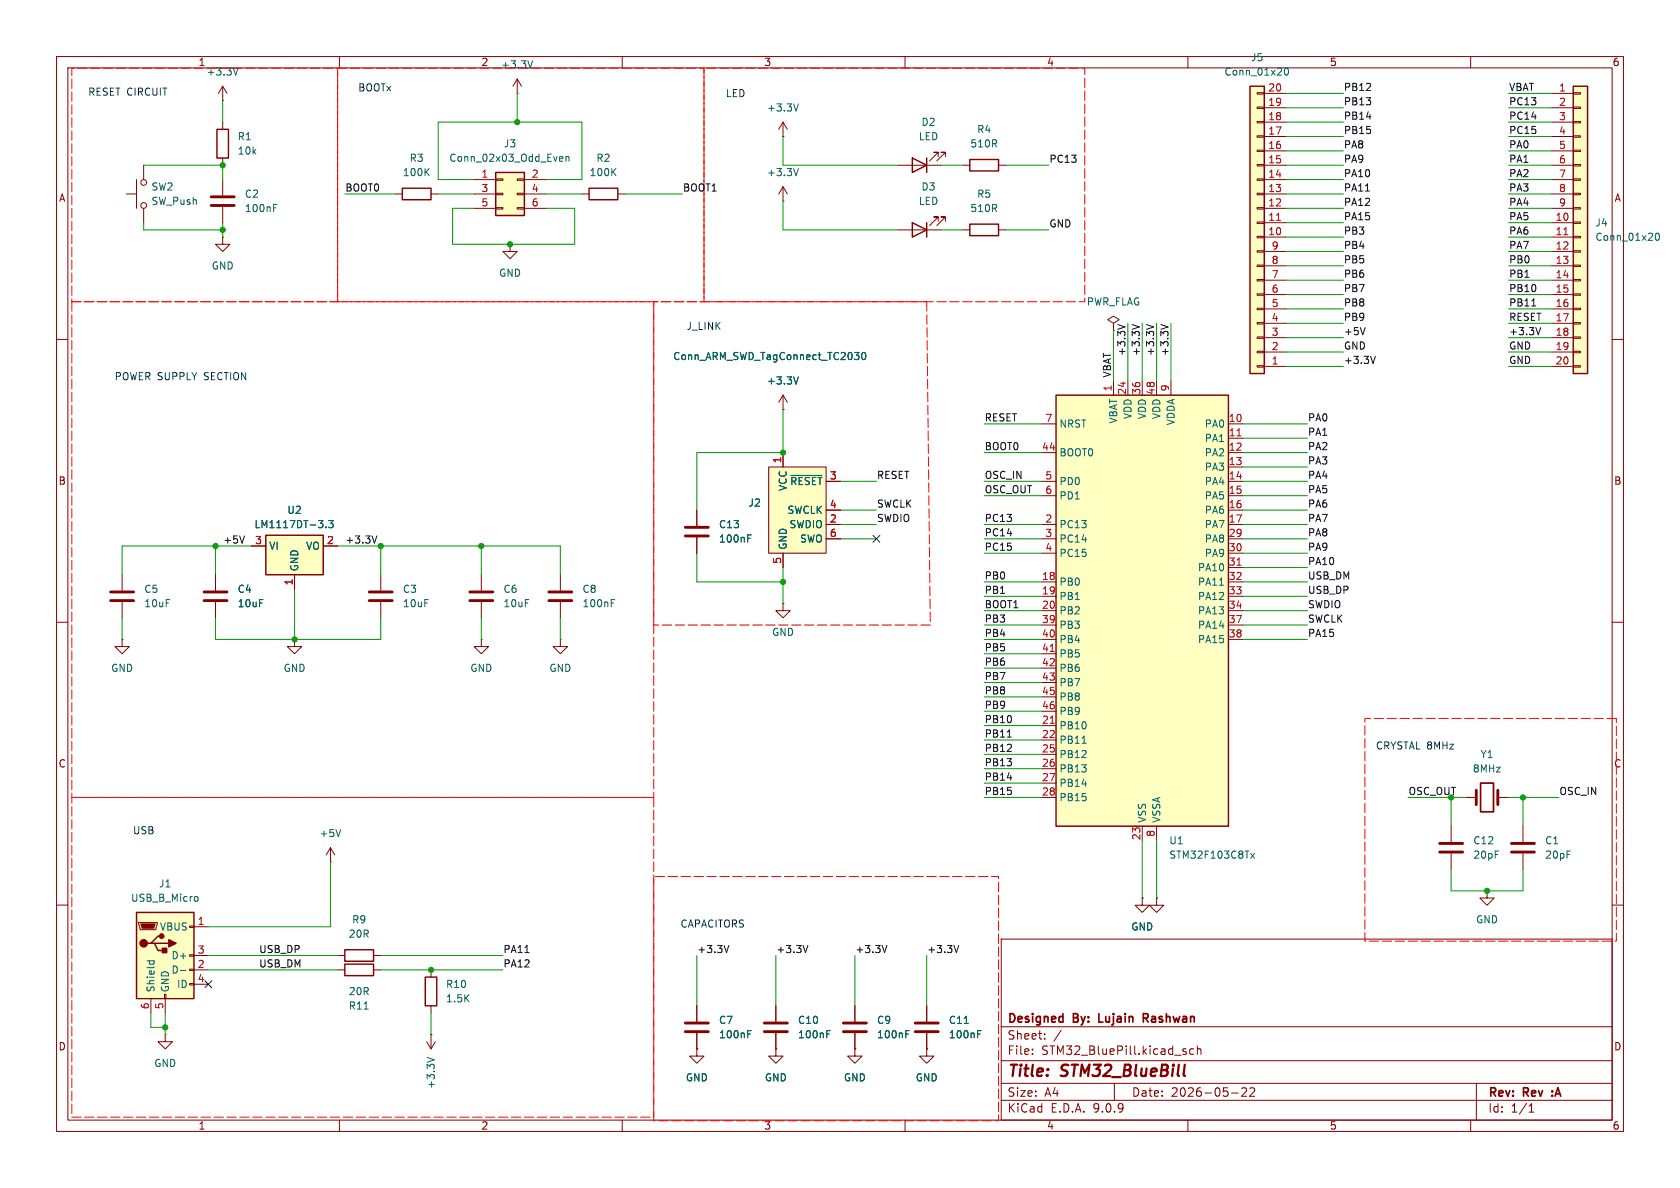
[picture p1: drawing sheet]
<svg xmlns="http://www.w3.org/2000/svg" width="297mm" height="210mm" viewBox="0 0 297 210" stroke-linecap="round" stroke-linejoin="round" font-family="sans-serif">
<g fill="none" stroke="#840000" stroke-width=".18">
<path d="M10 10h277v190h-277zM12 12h273v186h-273zM60 10v2M110 10v2M160 10v2M210 10v2M260 10v2M196.8 57.2l1.1-.7-1.1-.6-1 .6 1 .7v1.2M196.8 58.4h.1M10 60h2M285 60h2M10 110h2"/>
<path d="M285 110h2M10 160h2M177 166h108v32h-108zM285 160h2M60 198v2M110 198v2M160 198v2M177 194.5h108M177 191.5h108M177 187.5h108M177 181.5h108M182.5 186.3v.1"/>
<path d="M182.5 185.5v.1M184.7 183.6v.1M184.7 182.8v.1M187.6 182.1l-1.3 2M197 191.5v3M209.3 185.9l.4 .1v.2l-.2 .2h-.3M209.3 185.4l.4 .1M210 198v2M211 185.5l-.4-.1-.3 .3v.4l.2 .2h.5M211.7 185.5l.2-.1 .3 .1 .1 .9M211.7 184.9v1.5M217.7 193.2h1.2"/>
<path d="M219.5 192.4l.6-.1 .2 .1 .1 .3-.9 1.1h.9M221 192.4l.5-.1 .2 .1 .1 .3-.9 1.1h.9M260 198v2M261 191.5v6.5M270.3 196.6h.9M270.3 195.5l.4-.4v1.5"/>
</g>
<path d="M194.3 179.2v1.5h.7M202.5 180l.5 .7M202.8 179.3l-.7-.1v1.5M202.8 179.9l-.7 .1M274.4 193.6v.2M274.4 192.9v.1" fill="none" stroke="#840000" stroke-width=".3"/>
<path d="M47 94.6h10.1v7h-10.1z" fill="#ffffc2"/>
<path d="M47 94.6h10.1v7h-10.1z" fill="none" stroke="#840000" stroke-width=".25"/>
<g fill="none" stroke="#840000" stroke-width=".18">
<path d="M44.4 96.5h2.6M57.1 96.5h2.6M52.1 101.6v2.5M99.1 101.6v2.8M99.1 106.4v2.8M201.9 158.8v1.2h1.3l-1.3 1.3-1.2-1.3h1.2M201.9 158.8h.1M204.5 158.8v1.2h1.2l-1.2 1.3-1.3-1.3h1.3M204.5 158.8h.1M29.2 182.9v1.3h1.3l-1.3 1.2-1.3-1.2h1.3M29.2 182.9h.1M75.4 184.2l.8 1.2"/>
<path d="M76.2 182.9h.1M76.2 182.9v2.5M77 184.2l-.8 1.2"/>
</g>
<path d="M57.6 93.2v.1M58.1 92h.8l-.4 .5 .3 .1v.6l-.1 .1-.6-.1M108.1 106.6h.4M108.1 106h.6M75.5 186.9l1.3 .4" fill="none" stroke="#006464" stroke-width=".18"/>
<path d="M97 104.6h4.1M97 106.2h4.1" fill="none" stroke="#840000" stroke-width=".51"/>
<path d="M24.1 161.3h10.2v15.2h-10.2z" fill="#ffffc2"/>
<path d="M24.1 161.3h10.2v15.2h-10.2zM26.7 166.8h.6l.6 1.2h1.3M27.3 166.8h2.5M28.6 165.5h-.7l-1.2 1.3h-.7" fill="none" stroke="#840000" stroke-width=".25"/>
<g fill="none" stroke="#840000" stroke-width=".18">
<path d="M39.4 17.8h.1M39.4 15.2v2.6M39.4 15.2l-.8 1.3M39.4 15.2l.7 1.3M22.4 34.3h1.7M24.1 31.8v5M25.4 29.2v2.6M25.4 36.8v2.6M39.4 31.8v2.7M39.4 36.6v2.8M39.4 41.9v1.3h1.2l-1.2 1.3-1.3-1.3h1.3M39.4 41.9h.1"/>
<path d="M256.5 146.1v2.7M256.5 150.9v2.8M259.1 141h1.9M262.9 157.5v1.3h1.3l-1.3 1.2-1.3-1.2h1.3M262.9 157.5h.1M264.8 141h1.9M269.2 146.1v2.7M269.2 150.9v2.8M24.5 163.1h3.3v.2l-.2 1h-2.8zM26.7 176.5v2.6M29.1 175.8h.2v.7h-.2zM29.2 176.5v2.6"/>
<path d="M33.5 163.7h.8v.3h-.8zM33.5 168.8h.8v.2h-.8zM33.5 171.3h.8v.3h-.8zM33.5 173.9h.8v.2h-.8zM34.3 163.8h2.5M34.3 168.9h2.5M34.3 171.5h2.5M34.3 174h2.5"/>
<circle cx="25.4" cy="36.3" r=".51"/>
<circle cx="25.4" cy="32.3" r=".51"/>
</g>
<path d="M24.9 163.3h2.5l-.2 .8h-2.1z" fill="#840000" stroke="#840000" stroke-width=".18"/>
<g fill="#840000" stroke="#840000" stroke-width=".25">
<path d="M28.7 167.6h.8v.8h-.8z"/>
<path d="M29.8 166.1l1.3 .7-1.3 .6z"/>
<circle cx="25.4" cy="166.8" r=".63"/>
<circle cx="28.6" cy="165.5" r=".38"/>
</g>
<path d="M42.1 12l-.4 1.3M48.4 36.7h.4M48.4 36.1h.6M34.6 158.5h.3l.1 .2v.5l-.4 .1M26 169.9h1.2M26.5 169.9l-.1 .3M27.2 169.9v.3M31.9 171.5h1" fill="none" stroke="#006464" stroke-width=".18"/>
<path d="M37.3 34.8h4.1M37.3 36.3h4.1M261 139.7v2.5M264.8 139.7v2.5M254.5 149.1h4.1M254.5 150.6h4.1M267.2 149.1h4.1M267.2 150.6h4.1" fill="none" stroke="#840000" stroke-width=".51"/>
<path d="M261.7 138.4h2.3v5.1h-2.3z" fill="none" stroke="#840000" stroke-width=".3"/>
<path d="M221 15.2h2.5v50.8h-2.5z" fill="#ffffc2"/>
<path d="M221 15.2h2.5v50.8h-2.5z" fill="none" stroke="#840000" stroke-width=".25"/>
<g fill="none" stroke="#840000" stroke-width=".18">
<path d="M222.2 18.9h1.3v.3h-1.3zM222.2 16.4h1.3v.2h-1.3zM223.5 19.1h3.8M223.5 16.5h3.8M222.2 39.2h1.3v.3h-1.3zM222.2 36.7h1.3v.3h-1.3zM222.2 34.2h1.3v.2h-1.3zM222.2 31.6h1.3v.3h-1.3zM222.2 29.1h1.3v.2h-1.3zM222.2 26.5h1.3v.3h-1.3zM222.2 24h1.3v.3h-1.3zM222.2 21.5h1.3v.2h-1.3z"/>
<path d="M223.5 39.4h3.8M223.5 36.8h3.8M223.5 34.3h3.8M223.5 31.8h3.8M223.5 29.2h3.8M223.5 26.7h3.8M223.5 24.1h3.8M223.5 21.6h3.8M222.2 59.6h1.3v.2h-1.3zM222.2 57h1.3v.3h-1.3zM222.2 54.5h1.3v.2h-1.3zM222.2 51.9h1.3v.3h-1.3z"/>
<path d="M222.2 49.4h1.3v.3h-1.3zM222.2 46.9h1.3v.2h-1.3zM222.2 44.3h1.3v.3h-1.3zM222.2 41.8h1.3v.2h-1.3zM223.5 59.7h3.8M223.5 57.2h3.8M223.5 54.6h3.8M223.5 52.1h3.8M223.5 49.5h3.8M223.5 47h3.8M223.5 44.5h3.8M223.5 41.9h3.8"/>
<path d="M222.2 64.6h1.3v.3h-1.3zM222.2 62.1h1.3v.3h-1.3zM223.5 64.8h3.8M223.5 62.2h3.8"/>
</g>
<path d="M225.7 39h.7" fill="none" stroke="#a90000" stroke-width=".18"/>
<path d="M227.2 12.1l.2-.1a.68 .68 0 0 1 .4 .6 .68 .68 0 0 1-.4 .7l-.2-.1-.1-.4z" fill="none" stroke="#006464" stroke-width=".18"/>
<path d="M135.9 82.6h10.1v15.2h-10.1z" fill="#ffffc2"/>
<g fill="none" stroke="#840000" stroke-width=".18">
<path d="M69.8 34.3h1.3M76.2 34.3h1.3M138.4 72.4h.1M138.4 69.9v2.5M138.4 69.9l-.7 1.2M138.4 69.9l.8 1.2M123.2 90.2v2.8M123.2 95v2.8M135.9 82.6h10.1v15.2h-10.1zM138.4 80v2.6M138.4 97.8v2.5M146 85.1h2.6"/>
<path d="M146 90.2h2.6M146 92.7h2.6M146 95.3h2.6M138.4 106.7v1.3h1.3l-1.3 1.2-1.2-1.2h1.2M138.4 106.7h.1M151.1 177.8v2.8M163.8 177.8v2.8M137.2 185.4v1.3h1.2l-1.2 1.3-1.3-1.3h1.3M137.2 185.4h.1M151.1 185.4v1.3h1.3l-1.3 1.3-1.2-1.3h1.2M151.1 185.4h.1M151.1 182.6v2.8"/>
<path d="M163.8 185.4v1.3h1.3l-1.3 1.3-1.2-1.3h1.2M163.8 185.4h.1M163.8 182.6v2.8"/>
</g>
<g fill="none" stroke="#006464" stroke-width=".18">
<path d="M75.3 30.3l.6 .8M75.9 29.8l-.8 .7M141.2 66.6l-.5 1.3M151.1 62.3h.8l-.5 .5 .4 .1 .1 .4-.3 .3h-.4M152.5 62.4l.1-.1a.68 .68 0 0 1 .5 .6 .68 .68 0 0 1-.5 .7 .84 .84 0 0 1-.1-1.2zM132.2 95.2h.4M132.2 94.6h.6M139.8 84h5.5M160.1 182.8h.5M160.1 182.2h.6M170.5 180.9h.7M172.8 182.8h.5"/>
<path d="M172.8 182.2h.6"/>
</g>
<path d="M121.2 93.2h4M121.2 94.7h4M149.1 180.8h4.1M149.1 182.4h4.1M161.8 180.8h4.1M161.8 182.4h4.1" fill="none" stroke="#840000" stroke-width=".51"/>
<path d="M71.1 33.3h5.1v2h-5.1z" fill="none" stroke="#840000" stroke-width=".25"/>
<path d="M186.7 69.9h30.5v76.2h-30.5z" fill="#ffffc2"/>
<path d="M38.4 22.9h2v5h-2zM186.7 69.9h30.5v76.2h-30.5z" fill="none" stroke="#840000" stroke-width=".25"/>
<g fill="none" stroke="#840000" stroke-width=".18">
<path d="M91.4 16.5h.1M91.4 14l-.7 1.2M91.4 14l.8 1.2M91.4 14v2.5M39.4 21.6v1.3M39.4 27.9v1.3M184.1 74.9h2.6M196.8 67.3v2.6M199.4 67.3v2.6M201.9 67.3v2.6M204.5 67.3v2.6M207 67.3v2.6"/>
<path d="M217.2 74.9h2.5M217.2 77.5h2.5M184.1 80h2.6M184.1 85.1h2.6M184.1 87.6h2.6M184.1 92.7h2.6M184.1 95.3h2.6M184.1 97.8h2.6M217.2 80h2.5M217.2 85.1h2.5M217.2 87.6h2.5M217.2 92.7h2.5"/>
<path d="M217.2 95.3h2.5M217.2 97.8h2.5M217.2 82.6h2.5M217.2 90.2h2.5M184.1 102.9h2.6M184.1 105.4h2.6M184.1 108h2.6M184.1 110.5h2.6M184.1 113h2.6M184.1 115.6h2.6M184.1 118.1h2.6M217.2 102.9h2.5"/>
<path d="M217.2 105.4h2.5M217.2 108h2.5M217.2 110.5h2.5M217.2 113h2.5M217.2 100.3h2.5M184.1 120.7h2.6M184.1 123.2h2.6M184.1 125.7h2.6M184.1 128.3h2.6M184.1 130.8h2.6M184.1 133.4h2.6M184.1 135.9h2.6"/>
<path d="M184.1 138.4h2.6M184.1 141h2.6M201.9 146.1v2.5M204.5 146.1v2.5M123.2 177.8v2.8M137.2 177.8v2.8M123.2 182.6v2.8M137.2 182.6v2.8"/>
</g>
<path d="M218.7 77.1h.7M218.7 99.9h.7M185.7 115.2h.7M185.7 127.9h.7" fill="none" stroke="#a90000" stroke-width=".18"/>
<path d="M94.2 10.7l-.5 1.3M215.6 103.4h.7M191.3 131.4h.7M221.1 150.9l.7 .8M221.8 150.9l-.7 .8M132.2 182.8h.4M132.2 182.2h.6M146.2 182.8h.4M146.2 182.2h.6" fill="none" stroke="#006464" stroke-width=".18"/>
<path d="M121.2 180.8h4M121.2 182.4h4M135.1 180.8h4.1M135.1 182.4h4.1" fill="none" stroke="#840000" stroke-width=".51"/>
<path d="M87.6 30.5h5.1v7.6h-5.1z" fill="#ffffc2"/>
<path d="M87.6 30.5h5.1v7.6h-5.1zM104.1 33.3h5.1v2h-5.1zM161.3 39.4l2.5 1.2-2.5 1.3zM161.3 27.9l2.5 1.3-2.5 1.3zM163.8 27.9v2.6M163.8 39.4v2.5M171.4 39.6h5.1v2.1h-5.1zM171.4 28.2h5.1v2h-5.1zM75.2 172.7h2v5.1h-2z" fill="none" stroke="#840000" stroke-width=".25"/>
<g fill="none" stroke="#840000" stroke-width=".18">
<path d="M83.8 31.8h3.8M83.8 34.3h3.8M83.8 36.8h3.8M87.6 31.6h1.3v.3h-1.3zM87.6 34.2h1.3v.2h-1.3zM87.6 36.7h1.3v.3h-1.3zM91.4 31.6h1.3v.3h-1.3zM91.4 34.2h1.3v.2h-1.3zM91.4 36.7h1.3v.3h-1.3zM92.7 31.8h3.8M92.7 34.3h3.8M92.7 36.8h3.8"/>
<path d="M102.9 34.3h1.2M109.2 34.3h1.3M138.4 24.1h.1M138.4 35.6h.1M138.4 21.6l-.7 1.3M138.4 21.6l.8 1.3M138.4 21.6v2.5M138.4 33v2.6M138.4 33l-.7 1.3M138.4 33l.8 1.3M158.7 29.2h7.7M165.9 39.1v-.7h-.8h.8l-1.6 1.5"/>
<path d="M165.9 27.7v-.8h-.8h.8l-1.6 1.5M167.1 39.1v-.7h-.7h.7l-1.5 1.5M167.1 27.7v-.8h-.7h.7l-1.5 1.5M170.2 29.2h1.2M176.5 29.2h1.3M90.2 43.2v1.3h1.2l-1.2 1.2-1.3-1.2h1.3M90.2 43.2h.1M158.7 40.6h7.7M170.2 40.6h1.2M176.5 40.6h1.3M85.1 101.6v2.8M85.1 106.4v2.8"/>
<path d="M58.4 152.4h.1M58.4 149.9l-.7 1.2M58.4 149.9l.8 1.2M58.4 149.9v2.5M76.2 171.5v1.2M76.2 177.8v1.3"/>
</g>
<path d="M141.2 18.4l-.5 1.2M99.1 27.7h.4v.3l-.6 .1M99.5 28.5h-.4M100.1 27.8l.1-.1h.3l.1 .8M100.1 27.7v.8M108.3 30.3l.6 .8M108.9 29.8l-.7 .7M141.2 29.8l-.5 1.3M60.2 146.6l-.4 1.3" fill="none" stroke="#006464" stroke-width=".18"/>
<path d="M83.1 104.6h4M83.1 106.2h4" fill="none" stroke="#840000" stroke-width=".51"/>
<path d="M278.1 15.2h2.6v50.8h-2.6z" fill="#ffffc2"/>
<path d="M278.1 15.2h2.6v50.8h-2.6zM61 170.4h5v2.1h-5zM61 167.9h5v2h-5z" fill="none" stroke="#840000" stroke-width=".25"/>
<g fill="none" stroke="#840000" stroke-width=".18">
<path d="M274.3 16.5h3.8M274.3 19.1h3.8M278.1 16.4h1.3v.2h-1.3zM278.1 18.9h1.3v.3h-1.3zM274.3 21.6h3.8M274.3 24.1h3.8M274.3 26.7h3.8M274.3 29.2h3.8M274.3 31.8h3.8M274.3 34.3h3.8M274.3 36.8h3.8M274.3 39.4h3.8"/>
<path d="M278.1 21.5h1.3v.2h-1.3zM278.1 24h1.3v.3h-1.3zM278.1 26.5h1.3v.3h-1.3zM278.1 29.1h1.3v.2h-1.3zM278.1 31.6h1.3v.3h-1.3zM278.1 34.2h1.3v.2h-1.3zM278.1 36.7h1.3v.3h-1.3zM278.1 39.2h1.3v.3h-1.3zM274.3 41.9h3.8M274.3 44.5h3.8M274.3 47h3.8M274.3 49.5h3.8"/>
<path d="M274.3 52.1h3.8M274.3 54.6h3.8M274.3 57.2h3.8M274.3 59.7h3.8M278.1 41.8h1.3v.2h-1.3zM278.1 44.3h1.3v.3h-1.3zM278.1 46.9h1.3v.2h-1.3zM278.1 49.4h1.3v.3h-1.3zM278.1 51.9h1.3v.3h-1.3zM278.1 54.5h1.3v.2h-1.3zM278.1 57h1.3v.3h-1.3zM278.1 59.6h1.3v.2h-1.3z"/>
<path d="M138.4 72.4h.1M274.3 62.2h3.8M274.3 64.8h3.8M278.1 62.1h1.3v.3h-1.3zM278.1 64.6h1.3v.3h-1.3zM44.4 96.5h2.6M57.1 96.5h2.6M123.2 90.2v2.8M123.2 95v2.8M138.4 80v2.6M138.4 97.8v2.5M146 85.1h2.6"/>
<path d="M146 90.2h2.6M146 92.7h2.6M146 95.3h2.6M21.6 113v1.3h1.3l-1.3 1.3-1.3-1.3h1.3M21.6 113h.1M21.6 101.6v2.8M21.6 106.4v2.8M38.1 101.6v2.8M38.1 106.4v2.8M52.1 113v1.3h1.2l-1.2 1.3-1.3-1.3h1.3M52.1 113h.1M52.1 101.6v2.5"/>
<path d="M67.3 101.6v2.8M67.3 106.4v2.8M85.1 113v1.3h1.3l-1.3 1.3-1.3-1.3h1.3M85.1 113h.1M99.1 113v1.3h1.2l-1.2 1.3-1.3-1.3h1.3M99.1 113h.1M201.9 158.8h.1M204.5 158.8h.1M59.7 171.5h1.3M59.7 168.9h1.3M66 171.5h1.3M66 168.9h1.3"/>
<path d="M123.2 177.8v2.8M137.2 177.8v2.8M151.1 177.8v2.8M163.8 177.8v2.8M123.2 185.4v1.3h1.3l-1.3 1.3-1.3-1.3h1.3M123.2 185.4h.1M123.2 182.6v2.8M137.2 185.4h.1M137.2 182.6v2.8M151.1 185.4h.1M151.1 182.6v2.8M163.8 185.4h.1"/>
<path d="M163.8 182.6v2.8"/>
</g>
<path d="M276.5 41.5h.7" fill="none" stroke="#a90000" stroke-width=".18"/>
<g fill="none" stroke="#006464" stroke-width=".18">
<path d="M292.8 41.3l.1-.1a.68 .68 0 0 1 .5 .7 .68 .68 0 0 1-.5 .6 .84 .84 0 0 1-.1-1.2zM141.2 66.6l-.5 1.3M151.1 62.3h.8l-.5 .5 .4 .1 .1 .4-.3 .3h-.4M152.5 62.4l.1-.1a.68 .68 0 0 1 .5 .6 .68 .68 0 0 1-.5 .7 .84 .84 0 0 1-.1-1.2zM57.6 93.2v.1M58.1 92h.8l-.4 .5 .3 .1v.6l-.1 .1-.6-.1M132.2 95.2h.4M132.2 94.6h.6M139.8 84h5.5M64.4 178.4h.7M132.2 182.8h.4M132.2 182.2h.6"/>
<path d="M146.2 182.8h.4M146.2 182.2h.6M160.1 182.8h.5M160.1 182.2h.6M170.5 180.9h.7M172.8 182.8h.5M172.8 182.2h.6"/>
</g>
<path d="M19.6 104.6h4M19.6 106.2h4M36.1 104.6h4M36.1 106.2h4M65.3 104.6h4M65.3 106.2h4" fill="none" stroke="#840000" stroke-width=".51"/>
<path d="M12.7 53.3h47v-41.2h-47v41.2M12.7 53.3v87.7h102.9v-87.7h-102.9M59.7 53.3h64.8v-41.2h-64.8v41.2M124.5 53.3h67.3v-41.2h-67.3v41.2M163.8 53.3l.7 57.2h-48.9v-57.2h48.2M285.7 127h-44.4v39.4h44.4v-39.4M12.7 141h102.9v56.5h-102.9v-56.5M115.6 198.1v-43.2h60.9v43.2h-60.9" fill="none" stroke="#f00" stroke-width=".18" stroke-dasharray="1.7 .6"/>
<g fill="none" stroke="#0f0f0f" stroke-width=".18">
<path d="M241.4 33.8h.7M197.6 57.4l1.3 .4M200.1 57.4l1.3 .4M202.7 57.4l1.3 .4M205.2 57.4l1.3 .4M241.3 57.9l-.4 1.3M270.8 54.1h.7M272.4 57.9l-.5 1.3M243.2 63l-.5 1.3M43.2 94.7l-.4 1.3M66.6 94.7l-.4 1.3M178.1 130.3h.7"/>
<path d="M92.8 168.4h.7M128.9 167.1l-.5 1.3M142.8 167.1l-.4 1.3M156.8 167.1l-.4 1.3M169.5 167.1l-.4 1.3"/>
</g>
<g fill="none" stroke="#009600" stroke-width=".18">
<path d="M39.4 17.8v3.8M91.4 16.5v5.1M227.3 19.1h10.2M227.3 16.5h10.2M266.7 19.1h7.6M266.7 16.5h7.6M25.4 29.2h14v2.6M25.4 39.4v1.2h14M39.4 39.4v2.5M61 34.3h8.8M77.5 34.3h6.3M83.8 31.8h-6.3v-10.2h25.4v10.2h-6.4"/>
<path d="M83.8 36.8h-3.8v6.4h21.6v-6.4h-5.1M96.5 34.3h6.4M110.5 34.3h10.1M138.4 24.1v5.1h20.3M138.4 35.6v5h20.3M166.4 29.2h3.8M177.8 29.2h7.6M227.3 24.1h10.2M227.3 26.7h10.2M227.3 29.2h10.2M227.3 21.6h10.2M227.3 36.8h10.2"/>
<path d="M227.3 31.8h10.2M227.3 34.3h10.2M227.3 39.4h10.2M266.7 24.1h7.6M266.7 26.7h7.6M266.7 29.2h7.6M266.7 21.6h7.6M266.7 36.8h7.6M266.7 31.8h7.6M266.7 34.3h7.6M266.7 39.4h7.6M166.4 40.6h3.8"/>
<path d="M177.8 40.6h7.6M196.8 58.4v8.9M199.4 57.2v10.1M201.9 57.2v10.1M204.5 57.2v10.1M207 57.2v10.1M227.3 47h10.2M227.3 44.5h10.2M227.3 52.1h10.2M227.3 49.5h10.2M227.3 59.7h10.2M227.3 41.9h10.2"/>
<path d="M227.3 54.6h10.2M227.3 57.2h10.2M266.7 47h7.6M266.7 44.5h7.6M266.7 52.1h7.6M266.7 49.5h7.6M266.7 59.7h7.6M266.7 41.9h7.6M266.7 54.6h7.6M266.7 57.2h7.6M138.4 72.4v7.6h-15.2v10.2M174 74.9h10.1"/>
<path d="M219.7 74.9h11.4M219.7 77.5h11.4M227.3 62.2h10.2M227.3 64.8h10.2M266.7 62.2h7.6M266.7 64.8h7.6M38.1 96.5v5.1M44.4 96.5h-22.8v5.1M59.7 96.5h39.4v5.1M67.3 96.5v5.1M85.1 96.5v5.1M123.2 97.8v5.1h15.2"/>
<path d="M148.6 92.7h6.3M148.6 95.3h6.3M148.6 90.2h6.3M148.6 85.1h6.3M174 92.7h10.1M174 87.6h10.1M174 95.3h10.1M174 85.1h10.1M174 80h10.1M174 97.8h10.1M219.7 92.7h11.4M219.7 87.6h11.4"/>
<path d="M219.7 82.6h11.4M219.7 95.3h11.4M219.7 90.2h11.4M219.7 85.1h11.4M219.7 80h11.4M219.7 97.8h11.4M21.6 109.2v3.8M38.1 109.2v3.8h29.2v-3.8M52.1 104.1v8.9M85.1 109.2v3.8M99.1 109.2v3.8M138.4 100.3v6.4"/>
<path d="M174 105.4h10.1M174 113h10.1M174 102.9h10.1M174 115.6h10.1M174 118.1h10.1M174 110.5h10.1M174 108h10.1M219.7 105.4h11.4M219.7 113h11.4M219.7 102.9h11.4M219.7 100.3h11.4M219.7 110.5h11.4"/>
<path d="M219.7 108h11.4M174 138.4h10.1M174 120.7h10.1M174 125.7h10.1M174 128.3h10.1M174 123.2h10.1M174 130.8h10.1M174 135.9h10.1M174 133.4h10.1M58.4 152.4v11.4h-21.6M174 141h10.1M201.9 148.6v10.2"/>
<path d="M204.5 148.6v10.2M248.9 141h10.2M256.5 141v5.1M256.5 153.7v3.8h12.7v-3.8M266.7 141h8.9M269.2 141v5.1M26.7 179.1v2.5h2.5M29.2 179.1v3.8M36.8 171.5h22.9M36.8 168.9h22.9M67.3 171.5h21.6M67.3 168.9h21.6"/>
<path d="M76.2 179.1v3.8M123.2 168.9v8.9M137.2 168.9v8.9M151.1 168.9v8.9M163.8 168.9v8.9"/>
</g>
<path d="M154.3 94.6l1.2 1.3M155.5 94.6l-1.2 1.3M36.2 173.4l1.2 1.2M37.4 173.4l-1.2 1.2" fill="none" stroke="#000084" stroke-width=".18"/>
<g fill="#009600" stroke="#009600" stroke-width=".18">
<circle cx="262.9" cy="157.5" r=".46"/>
<circle cx="269.2" cy="141" r=".46"/>
<circle cx="90.2" cy="43.2" r=".46"/>
<circle cx="91.4" cy="21.6" r=".46"/>
<circle cx="76.2" cy="171.5" r=".46"/>
<circle cx="67.3" cy="96.5" r=".46"/>
<circle cx="52.1" cy="113" r=".46"/>
<circle cx="38.1" cy="96.5" r=".46"/>
<circle cx="85.1" cy="96.5" r=".46"/>
<circle cx="29.2" cy="181.6" r=".46"/>
<circle cx="39.4" cy="29.2" r=".46"/>
<circle cx="39.4" cy="40.6" r=".46"/>
<circle cx="138.4" cy="80" r=".46"/>
<circle cx="138.4" cy="102.9" r=".46"/>
</g>
<g font-size="2.8" fill="#840000">
<text x="178" y="190.9">Title:</text>
<text x="187.7" y="190.9">STM32_BlueBill</text>
</g>
<g font-size="2.1" fill="#840000">
<text x="178" y="184">Sheet:</text>
<text x="178" y="181.2">Designed</text>
<text x="189.8" y="181.2">By:</text>
<text x="194.9" y="181.2">Lujain</text>
<text x="203.4" y="181.2">Rashwan</text>
<text x="178" y="186.7">File:</text>
<text x="184.1" y="186.7">STM32_BluePill.kicad_sch</text>
<text x="178" y="196.9">KiCad</text>
<text x="178" y="194.1">Size:</text>
<text x="184.7" y="194.1">A4</text>
<text x="185.7" y="196.9">E.D.A.</text>
<text x="193.3" y="196.9">9.0.9</text>
<text x="200" y="194.1">Date:</text>
<text x="207" y="194.1">2026-05-22</text>
<text x="263" y="194.3">Rev:</text>
<text x="263" y="196.9">Id:</text>
<text x="267.1" y="196.9">1/1</text>
<text x="269.4" y="194.3">Rev</text>
<text x="275.1" y="194.3">:A</text>
</g>
<g font-size="1.8" fill="#840000">
<text x="35" y="11.9">1</text>
<text x="85" y="11.9">2</text>
<text x="135" y="11.9">3</text>
<text x="185" y="11.9">4</text>
<text x="235" y="11.9">5</text>
<text x="285" y="11.9">6</text>
<text x="10.3" y="35.9">A</text>
<text x="285.3" y="35.9">A</text>
<text x="10.3" y="85.9">B</text>
<text x="285.3" y="85.9">B</text>
<text x="10.3" y="135.9">C</text>
<text x="285.3" y="135.9">C</text>
<text x="10.3" y="185.9">D</text>
<text x="285.3" y="185.9">D</text>
<text x="35" y="199.9">1</text>
<text x="85" y="199.9">2</text>
<text x="135" y="199.9">3</text>
<text x="185" y="199.9">4</text>
<text x="235" y="199.9">5</text>
<text x="285" y="199.9">6</text>
</g>
<g font-size="1.8" fill="#006464">
<text x="221.1" y="11">J5</text>
<text x="36.4" y="13.6">+3.3V</text>
<text x="88.5" y="12.3">+3.3V</text>
<text x="216.4" y="13.6">Conn_01x20</text>
<text x="135.5" y="19.9">+3.3V</text>
<text x="162.8" y="22.5">D2</text>
<text x="172.6" y="23.7">R4</text>
<text x="41.9" y="25">R1</text>
<text x="41.9" y="27.5">10k</text>
<text x="72.3" y="28.8">R3</text>
<text x="79.3" y="28.8">Conn_02x03_Odd_Even</text>
<text x="89" y="26.3">J3</text>
<text x="105.3" y="28.8">R2</text>
<text x="162.3" y="25">LED</text>
<text x="171.4" y="26.3">510R</text>
<text x="26.7" y="33.9">SW2</text>
<text x="43.2" y="35.2">C2</text>
<text x="71.1" y="31.3">100K</text>
<text x="104.1" y="31.3">100K</text>
<text x="135.5" y="31.3">+3.3V</text>
<text x="162.8" y="33.9">D3</text>
<text x="172.6" y="35.2">R5</text>
<text x="26.7" y="36.4">SW_Push</text>
<text x="43.2" y="37.7">100nF</text>
<text x="162.3" y="36.4">LED</text>
<text x="171.4" y="37.7">510R</text>
<text x="281.9" y="40.2">J4</text>
<text x="37.3" y="47.9">GND</text>
<text x="281.9" y="42.8">Conn_01x20</text>
<text x="88.1" y="49.1">GND</text>
<text x="192" y="54.2">PWR_FLAG</text>
<text x="118.9" y="63.9">Conn_ARM_SWD_TagConnect_TC2030</text>
<text x="135.5" y="68.2">+3.3V</text>
<text x="187.2" y="75.8">NRST</text>
<text x="197.7" y="75" transform="rotate(-90 197.7 75)">VBAT</text>
<text x="200.3" y="74.2" transform="rotate(-90 200.3 74.2)">VDD</text>
<text x="202.8" y="74.2" transform="rotate(-90 202.8 74.2)">VDD</text>
<text x="205.3" y="74.2" transform="rotate(-90 205.3 74.2)">VDD</text>
<text x="207.9" y="75.3" transform="rotate(-90 207.9 75.3)">VDDA</text>
<text x="212.9" y="75.8">PA0</text>
<text x="187.2" y="80.9">BOOT0</text>
<text x="212.9" y="78.3">PA1</text>
<text x="212.9" y="80.9">PA2</text>
<text x="212.9" y="83.4">PA3</text>
<text x="132.2" y="89.8">J2</text>
<text x="139.3" y="86.9" transform="rotate(-90 139.3 86.9)">VCC</text>
<text x="139.6" y="86">~{RESET}</text>
<text x="187.2" y="86">PD0</text>
<text x="187.2" y="88.5">PD1</text>
<text x="212.9" y="86">PA4</text>
<text x="212.9" y="88.5">PA5</text>
<text x="44.9" y="93.6">LM1117DT-3.3</text>
<text x="50.7" y="91">U2</text>
<text x="127" y="93.6">C13</text>
<text x="139.1" y="91">SWCLK</text>
<text x="139.5" y="93.6">SWDIO</text>
<text x="187.2" y="93.6">PC13</text>
<text x="212.9" y="91">PA6</text>
<text x="212.9" y="93.6">PA7</text>
<text x="47.5" y="97.4">VI</text>
<text x="52.9" y="101.1" transform="rotate(-90 52.9 101.1)">GND</text>
<text x="54" y="97.4">VO</text>
<text x="127" y="96.1">100nF</text>
<text x="139.3" y="97.3" transform="rotate(-90 139.3 97.3)">GND</text>
<text x="141.3" y="96.1">SWO</text>
<text x="187.2" y="96.1">PC14</text>
<text x="187.2" y="98.7">PC15</text>
<text x="211.7" y="101.2">PA10</text>
<text x="212.9" y="96.1">PA8</text>
<text x="212.9" y="98.7">PA9</text>
<text x="25.4" y="105">C5</text>
<text x="25.4" y="107.5">10uF</text>
<text x="41.9" y="105">C4</text>
<text x="41.9" y="107.5">10uF</text>
<text x="71.1" y="105">C3</text>
<text x="71.1" y="107.5">10uF</text>
<text x="88.9" y="105">C6</text>
<text x="88.9" y="107.5">10uF</text>
<text x="102.9" y="105">C8</text>
<text x="102.9" y="107.5">100nF</text>
<text x="187.2" y="103.7">PB0</text>
<text x="187.2" y="106.3">PB1</text>
<text x="211.7" y="103.7">PA11</text>
<text x="211.7" y="106.3">PA12</text>
<text x="136.4" y="112.6">GND</text>
<text x="187.2" y="108.8">PB2</text>
<text x="187.2" y="111.4">PB3</text>
<text x="187.2" y="113.9">PB4</text>
<text x="211.7" y="108.8">PA13</text>
<text x="211.7" y="111.4">PA14</text>
<text x="211.7" y="113.9">PA15</text>
<text x="19.6" y="119">GND</text>
<text x="50" y="119">GND</text>
<text x="83.1" y="119">GND</text>
<text x="97" y="119">GND</text>
<text x="187.2" y="116.4">PB5</text>
<text x="187.2" y="119">PB6</text>
<text x="187.2" y="121.5">PB7</text>
<text x="187.2" y="124.1">PB8</text>
<text x="187.2" y="126.6">PB9</text>
<text x="187.2" y="129.1">PB10</text>
<text x="187.2" y="131.7">PB11</text>
<text x="187.2" y="134.2">PB12</text>
<text x="187.2" y="136.8">PB13</text>
<text x="260.3" y="136.8">8MHz</text>
<text x="261.6" y="134.2">Y1</text>
<text x="187.2" y="139.3">PB14</text>
<text x="187.2" y="141.8">PB15</text>
<text x="56.4" y="148.2">+5V</text>
<text x="202.8" y="145.5" transform="rotate(-90 202.8 145.5)">VSS</text>
<text x="205.3" y="145.5" transform="rotate(-90 205.3 145.5)">VSSA</text>
<text x="206.6" y="149.5">U1</text>
<text x="260.4" y="149.5">C12</text>
<text x="273.1" y="149.5">C1</text>
<text x="206.6" y="152">STM32F103C8Tx</text>
<text x="260.4" y="152">20pF</text>
<text x="273.1" y="152">20pF</text>
<text x="23.1" y="159.6">USB_B_Micro</text>
<text x="28" y="157.1">J1</text>
<text x="28.2" y="164.7">VBUS</text>
<text x="61.6" y="166">20R</text>
<text x="62.2" y="163.4">R9</text>
<text x="199.9" y="164.7">GND</text>
<text x="260.9" y="163.4">GND</text>
<text x="30.2" y="169.8">D+</text>
<text x="30.2" y="172.3">D-</text>
<text x="27.5" y="175.5" transform="rotate(-90 27.5 175.5)">Shield</text>
<text x="30.1" y="175.5" transform="rotate(-90 30.1 175.5)">GND</text>
<text x="31.2" y="174.9">ID</text>
<text x="61.6" y="178.7">R11</text>
<text x="61.6" y="176.1">20R</text>
<text x="78.7" y="174.9">R10</text>
<text x="78.7" y="177.4">1.5K</text>
<text x="127" y="181.2">C7</text>
<text x="127" y="183.7">100nF</text>
<text x="141" y="183.7">100nF</text>
<text x="141" y="181.2">C10</text>
<text x="154.9" y="181.2">C9</text>
<text x="154.9" y="183.7">100nF</text>
<text x="167.6" y="183.7">100nF</text>
<text x="167.6" y="181.2">C11</text>
<text x="27.2" y="188.8">GND</text>
<text x="121.2" y="191.4">GND</text>
<text x="135.1" y="191.4">GND</text>
<text x="149.1" y="191.4">GND</text>
<text x="161.8" y="191.4">GND</text>
<text x="77.1" y="192.6" transform="rotate(-90 77.1 192.6)">+3.3V</text>
</g>
<g font-size="1.8" fill="#0000c2">
<text x="15.5" y="17.1">RESET CIRCUIT</text>
<text x="63.2" y="16.4">BOOTx</text>
<text x="128.2" y="17.4">LED</text>
<text x="121.3" y="58.5">J_LINK</text>
<text x="20.2" y="67.4">POWER SUPPLY</text>
<text x="36.2" y="67.4">SECTION</text>
<text x="243.1" y="132.7">CRYSTAL 8MHz</text>
<text x="23.4" y="147.7">USB</text>
<text x="120.2" y="164.2">CAPACITORS</text>
</g>
<g font-size="1.8" fill="#a90000">
<text x="224.1" y="16.3">20</text>
<text x="275.5" y="16.3">1</text>
<text x="224.1" y="23.9">17</text>
<text x="224.1" y="21.3">18</text>
<text x="224.1" y="18.8">19</text>
<text x="275.5" y="18.8">2</text>
<text x="275.5" y="21.3">3</text>
<text x="275.5" y="23.9">4</text>
<text x="224.1" y="29">15</text>
<text x="224.1" y="26.4">16</text>
<text x="275.5" y="26.4">5</text>
<text x="275.5" y="29">6</text>
<text x="85" y="31.5">1</text>
<text x="85" y="34">3</text>
<text x="93.9" y="31.5">2</text>
<text x="93.9" y="34">4</text>
<text x="224.1" y="34">13</text>
<text x="224.1" y="31.5">14</text>
<text x="275.5" y="31.5">7</text>
<text x="275.5" y="34">8</text>
<text x="85" y="36.6">5</text>
<text x="93.9" y="36.6">6</text>
<text x="224.1" y="41.7">10</text>
<text x="224.1" y="39.1">11</text>
<text x="224.1" y="36.6">12</text>
<text x="274.9" y="39.1">10</text>
<text x="274.9" y="41.7">11</text>
<text x="275.5" y="36.6">9</text>
<text x="224.7" y="46.7">8</text>
<text x="224.7" y="44.2">9</text>
<text x="274.9" y="44.2">12</text>
<text x="274.9" y="46.7">13</text>
<text x="224.7" y="51.8">6</text>
<text x="224.7" y="49.3">7</text>
<text x="274.9" y="49.3">14</text>
<text x="274.9" y="51.8">15</text>
<text x="224.7" y="59.4">3</text>
<text x="224.7" y="56.9">4</text>
<text x="224.7" y="54.4">5</text>
<text x="274.9" y="54.4">16</text>
<text x="274.9" y="56.9">17</text>
<text x="274.9" y="59.4">18</text>
<text x="224.7" y="64.5">1</text>
<text x="224.7" y="62">2</text>
<text x="274.9" y="62">19</text>
<text x="274.9" y="64.5">20</text>
<text x="196.6" y="69.3" transform="rotate(-90 196.6 69.3)">1</text>
<text x="199.1" y="69.9" transform="rotate(-90 199.1 69.9)">24</text>
<text x="201.7" y="69.9" transform="rotate(-90 201.7 69.9)">36</text>
<text x="204.2" y="69.9" transform="rotate(-90 204.2 69.9)">48</text>
<text x="206.8" y="69.3" transform="rotate(-90 206.8 69.3)">9</text>
<text x="184.7" y="74.7">7</text>
<text x="217.1" y="74.7">10</text>
<text x="217.1" y="77.2">11</text>
<text x="138.2" y="82" transform="rotate(-90 138.2 82)">1</text>
<text x="184.1" y="79.8">44</text>
<text x="217.1" y="79.8">12</text>
<text x="217.1" y="82.3">13</text>
<text x="146.6" y="84.8">3</text>
<text x="146.6" y="89.9">4</text>
<text x="184.7" y="84.8">5</text>
<text x="184.7" y="87.4">6</text>
<text x="217.1" y="84.8">14</text>
<text x="217.1" y="87.4">15</text>
<text x="217.1" y="89.9">16</text>
<text x="146.6" y="92.5">2</text>
<text x="146.6" y="95">6</text>
<text x="184.7" y="92.5">2</text>
<text x="184.7" y="95">3</text>
<text x="217.1" y="92.5">17</text>
<text x="217.1" y="95">29</text>
<text x="45" y="96.3">3</text>
<text x="57.7" y="96.3">2</text>
<text x="138.2" y="99.8" transform="rotate(-90 138.2 99.8)">5</text>
<text x="184.7" y="97.5">4</text>
<text x="217.1" y="97.5">30</text>
<text x="217.1" y="100.1">31</text>
<text x="51.8" y="103.6" transform="rotate(-90 51.8 103.6)">1</text>
<text x="184.1" y="102.6">18</text>
<text x="184.1" y="105.2">19</text>
<text x="184.1" y="107.7">20</text>
<text x="217.1" y="102.6">32</text>
<text x="217.1" y="105.2">33</text>
<text x="217.1" y="107.7">34</text>
<text x="184.1" y="110.2">39</text>
<text x="184.1" y="112.8">40</text>
<text x="217.1" y="110.2">37</text>
<text x="217.1" y="112.8">38</text>
<text x="184.1" y="115.3">41</text>
<text x="184.1" y="117.9">42</text>
<text x="184.1" y="120.4">43</text>
<text x="184.1" y="122.9">45</text>
<text x="184.1" y="125.5">46</text>
<text x="184.1" y="128">21</text>
<text x="184.1" y="130.6">22</text>
<text x="184.1" y="133.1">25</text>
<text x="184.1" y="135.6">26</text>
<text x="184.1" y="138.2">27</text>
<text x="184.1" y="140.7">28</text>
<text x="201.7" y="148.6" transform="rotate(-90 201.7 148.6)">23</text>
<text x="204.2" y="148" transform="rotate(-90 204.2 148)">8</text>
<text x="34.9" y="163.6">1</text>
<text x="34.9" y="168.7">3</text>
<text x="34.9" y="171.2">2</text>
<text x="34.9" y="173.7">4</text>
<text x="26.4" y="178.5" transform="rotate(-90 26.4 178.5)">6</text>
<text x="29" y="178.5" transform="rotate(-90 29 178.5)">5</text>
</g>
<g font-size="1.8" fill="#0f0f0f">
<text x="237.5" y="16.2">PB12</text>
<text x="266.7" y="16.2">VBAT</text>
<text x="237.5" y="23.8">PB15</text>
<text x="237.5" y="21.2">PB14</text>
<text x="237.5" y="18.7">PB13</text>
<text x="266.7" y="21.2">PC14</text>
<text x="266.7" y="18.7">PC13</text>
<text x="266.7" y="23.8">PC15</text>
<text x="185.4" y="28.9">PC13</text>
<text x="237.5" y="26.3">PA8</text>
<text x="237.5" y="28.9">PA9</text>
<text x="266.7" y="28.9">PA1</text>
<text x="266.7" y="26.3">PA0</text>
<text x="61" y="33.9">BOOT0</text>
<text x="120.6" y="33.9">BOOT1</text>
<text x="237.5" y="31.4">PA10</text>
<text x="237.5" y="33.9">PA11</text>
<text x="266.7" y="31.4">PA2</text>
<text x="266.7" y="33.9">PA3</text>
<text x="185.4" y="40.3">GND</text>
<text x="237.5" y="39">PA15</text>
<text x="237.5" y="36.5">PA12</text>
<text x="237.5" y="41.6">PB3</text>
<text x="266.7" y="39">PA5</text>
<text x="266.7" y="41.6">PA6</text>
<text x="266.7" y="36.5">PA4</text>
<text x="237.5" y="46.6">PB5</text>
<text x="237.5" y="44.1">PB4</text>
<text x="266.7" y="44.1">PA7</text>
<text x="266.7" y="46.6">PB0</text>
<text x="237.5" y="51.7">PB7</text>
<text x="237.5" y="49.2">PB6</text>
<text x="266.7" y="51.7">PB10</text>
<text x="266.7" y="49.2">PB1</text>
<text x="237.5" y="54.3">PB8</text>
<text x="237.5" y="56.8">PB9</text>
<text x="237.5" y="59.3">+5V</text>
<text x="266.7" y="59.3">+3.3V</text>
<text x="266.7" y="54.3">PB11</text>
<text x="266.7" y="56.8">RESET</text>
<text x="199" y="63" transform="rotate(-90 199 63)">+3.3V</text>
<text x="201.6" y="63" transform="rotate(-90 201.6 63)">+3.3V</text>
<text x="204.1" y="63" transform="rotate(-90 204.1 63)">+3.3V</text>
<text x="206.7" y="63" transform="rotate(-90 206.7 63)">+3.3V</text>
<text x="237.5" y="61.9">GND</text>
<text x="237.5" y="64.4">+3.3V</text>
<text x="266.7" y="61.9">GND</text>
<text x="266.7" y="64.4">GND</text>
<text x="196.5" y="66.8" transform="rotate(-90 196.5 66.8)">VBAT</text>
<text x="174" y="74.6">RESET</text>
<text x="231.1" y="77.1">PA1</text>
<text x="231.1" y="74.6">PA0</text>
<text x="174" y="79.7">BOOT0</text>
<text x="231.1" y="82.2">PA3</text>
<text x="231.1" y="79.7">PA2</text>
<text x="154.9" y="89.8">SWCLK</text>
<text x="154.9" y="84.7">RESET</text>
<text x="174" y="84.7">OSC_IN</text>
<text x="174" y="87.3">OSC_OUT</text>
<text x="231.1" y="84.7">PA4</text>
<text x="231.1" y="87.3">PA5</text>
<text x="231.1" y="89.8">PA6</text>
<text x="154.9" y="92.4">SWDIO</text>
<text x="174" y="94.9">PC14</text>
<text x="174" y="92.4">PC13</text>
<text x="231.1" y="92.4">PA7</text>
<text x="231.1" y="94.9">PA8</text>
<text x="39.4" y="96.2">+5V</text>
<text x="61" y="96.2">+3.3V</text>
<text x="174" y="97.4">PC15</text>
<text x="231.1" y="100">PA10</text>
<text x="231.1" y="97.4">PA9</text>
<text x="174" y="105.1">PB1</text>
<text x="174" y="107.6">BOOT1</text>
<text x="174" y="102.5">PB0</text>
<text x="231.1" y="107.6">SWDIO</text>
<text x="231.1" y="105.1">USB_DP</text>
<text x="231.1" y="102.5">USB_DM</text>
<text x="174" y="110.1">PB3</text>
<text x="174" y="112.7">PB4</text>
<text x="231.1" y="112.7">PA15</text>
<text x="231.1" y="110.1">SWCLK</text>
<text x="174" y="117.8">PB6</text>
<text x="174" y="115.2">PB5</text>
<text x="174" y="120.3">PB7</text>
<text x="174" y="122.8">PB8</text>
<text x="174" y="125.4">PB9</text>
<text x="174" y="130.5">PB11</text>
<text x="174" y="127.9">PB10</text>
<text x="174" y="135.5">PB13</text>
<text x="174" y="133">PB12</text>
<text x="174" y="138.1">PB14</text>
<text x="174" y="140.6">PB15</text>
<text x="275.6" y="140.6">OSC_IN</text>
<text x="45.7" y="168.6">USB_DP</text>
<text x="45.7" y="171.1">USB_DM</text>
<text x="88.9" y="168.6">PA11</text>
<text x="88.9" y="171.1">PA12</text>
<text x="123.2" y="168.6">+3.3V</text>
<text x="137.2" y="168.6">+3.3V</text>
<text x="151.1" y="168.6">+3.3V</text>
<text x="163.8" y="168.6">+3.3V</text>
</g>
<text font-size="1.8" fill="#009600" x="248.9" y="140.6">OSC_OUT</text>
</svg>
